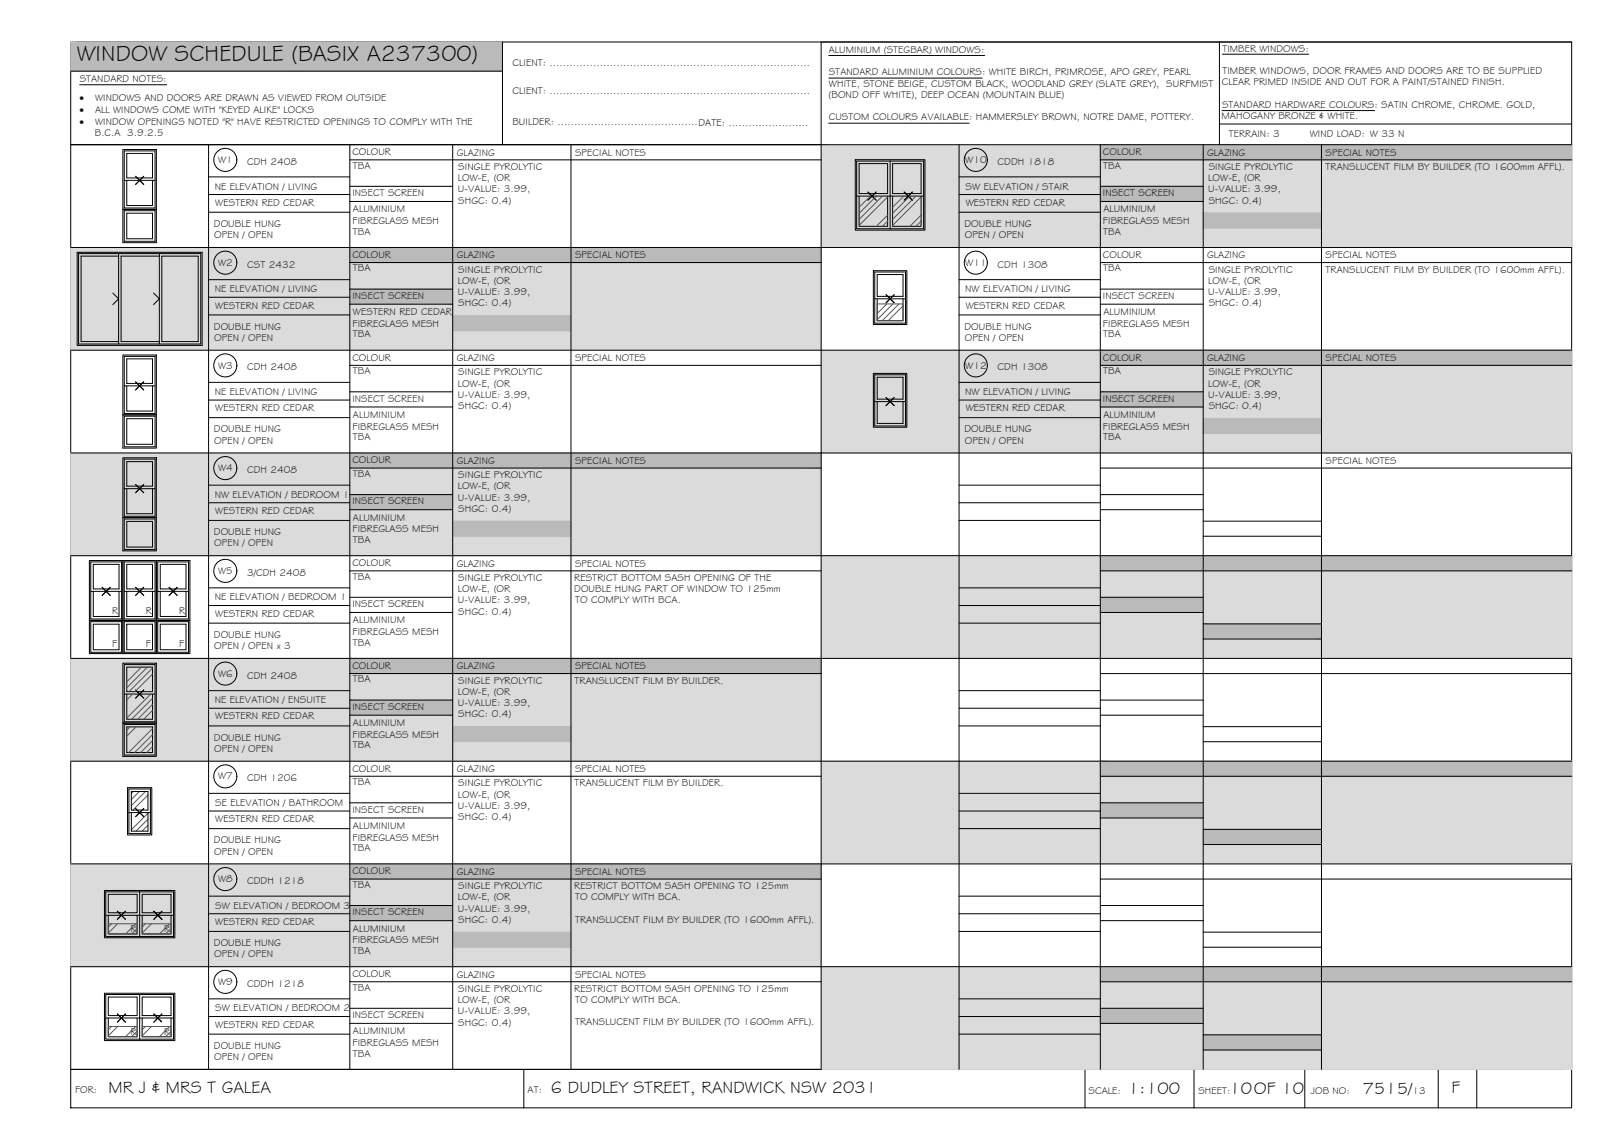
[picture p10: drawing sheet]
<svg xmlns="http://www.w3.org/2000/svg" width="420mm" height="297mm" viewBox="0 0 420 297" stroke-linecap="round" stroke-linejoin="round" font-family="sans-serif">
<!-- layer: BORDER -->
<g fill="none" stroke="#000" stroke-width=".26">
<path d="M18.4 10.9h390v277h-390zM18.4 18.5h112.2M130.6 10.9v26.7M316.9 10.9v26.7M408.4 10.9h-195v267M18.4 37.6h390M54.2 37.6v240.3M90.9 37.6v240.3M117.6 37.6v240.3M148.4 37.6v240.3M249.2 37.6v240.3M285.9 37.6v240.3"/>
<path d="M312.6 37.6v240.3M316.9 32.2h91.5M343.4 37.6v240.3M54.2 46h36.7M54.2 50.6h36.7M54.2 55.2h36.7M90.9 41.5h122.5M90.9 48.4h26.7M90.9 52.4h26.7M249.2 46h36.7M249.2 50.6h36.7M249.2 55.2h36.7"/>
<path d="M285.9 41.5h122.5M285.9 48.4h26.7M285.9 52.4h26.7M18.4 64.3h390M54.2 72.7h36.7M54.2 77.3h36.7M90.9 68.2h122.5M90.9 75.1h26.7M90.9 79.1h26.7M249.2 72.7h36.7M249.2 77.3h36.7M285.9 68.2h122.5"/>
<path d="M285.9 75.1h26.7M285.9 79.1h26.7M18.4 91h390M54.2 81.8h36.7M54.2 99.4h36.7M90.9 94.9h122.5M249.2 81.8h36.7M249.2 99.4h36.7M285.9 94.9h122.5M18.4 117.7h390M54.2 104h36.7M54.2 108.5h36.7"/>
<path d="M90.9 101.8h26.7M90.9 105.8h26.7M249.2 104h36.7M249.2 108.5h36.7M285.9 101.8h26.7M285.9 105.8h26.7M54.2 126.1h36.7M54.2 130.7h36.7M54.2 135.2h36.7M90.9 121.6h122.5M90.9 128.5h26.7M90.9 132.5h26.7"/>
<path d="M249.2 126.1h36.7M249.2 130.7h36.7M249.2 135.2h36.7M285.9 121.6h122.5M285.9 128.5h26.7M285.9 132.5h26.7M312.6 135.4h30.8M312.6 139.4h30.8M18.4 144.4h390M54.2 152.8h36.7M54.2 157.4h36.7M90.9 148.4h122.5"/>
<path d="M90.9 155.2h26.7M90.9 159.2h26.7M249.2 152.8h36.7M249.2 157.4h36.7M285.9 148.4h122.5M285.9 155.2h26.7M285.9 159.2h26.7M18.4 171.1h390M54.2 161.9h36.7M54.2 179.5h36.7M90.9 175h122.5M249.2 161.9h36.7"/>
<path d="M249.2 179.5h36.7M285.9 175h122.5M312.6 162.1h30.8M312.6 166.1h30.8M18.4 197.8h390M54.2 184.1h36.7M54.2 188.7h36.7M90.9 181.9h26.7M90.9 185.9h26.7M249.2 184.1h36.7M249.2 188.7h36.7M285.9 181.9h26.7"/>
<path d="M285.9 185.9h26.7M312.6 188.8h30.8M312.6 192.8h30.8M54.2 206.2h36.7M54.2 210.8h36.7M54.2 215.3h36.7M90.9 201.7h122.5M90.9 208.6h26.7M90.9 212.6h26.7M249.2 206.2h36.7M249.2 210.8h36.7M249.2 215.3h36.7"/>
<path d="M285.9 201.7h122.5M285.9 208.6h26.7M285.9 212.6h26.7M312.6 215.5h30.8M312.6 219.5h30.8M18.4 224.5h390M54.2 232.9h36.7M54.2 237.5h36.7M90.9 228.4h122.5M90.9 235.3h26.7M90.9 239.3h26.7M249.2 232.9h36.7"/>
<path d="M249.2 237.5h36.7M285.9 228.4h122.5M285.9 235.3h26.7M285.9 239.3h26.7M18.4 251.2h390M54.2 242.1h36.7M54.2 259.6h36.7M90.9 255.1h122.5M249.2 242.1h36.7M249.2 259.6h36.7M285.9 255.1h122.5M312.6 242.2h30.8"/>
<path d="M312.6 246.2h30.8M18.4 277.9h390M54.2 264.2h36.7M54.2 268.7h36.7M90.9 262h26.7M90.9 266h26.7M136.1 277.9v10M249.2 264.2h36.7M249.2 268.7h36.7M281.9 277.9v10M285.9 262h26.7M285.9 266h26.7"/>
<path d="M310.2 277.9v10M312.6 268.9h30.8M312.6 272.9h30.8M339 277.9v10M373.7 277.9v10M383.7 277.9v10"/>
</g>
<!-- layer: WINDOW SCHEDULE HATCH -->
<g fill="#dbdbdb" stroke="#dbdbdb" stroke-width=".26">
<path d="M213.4 37.6l195 26.7v-26.7zM213.4 37.6l195 26.7h-195z"/>
<path d="M18.4 64.3l195 26.7v-26.7zM18.4 64.3l195 26.7h-195z"/>
<path d="M213.4 91l195 26.7v-26.7zM213.4 91l195 26.7h-195z"/>
<path d="M18.4 117.7l195 26.7v-26.7zM18.4 117.7l195 26.7h-195z"/>
<path d="M213.4 144.4l195 26.7v-26.7zM213.4 144.4l195 26.7h-195z"/>
<path d="M18.4 171.1l195 26.7v-26.7zM18.4 171.1l195 26.7h-195z"/>
<path d="M213.4 197.8l195 26.7v-26.7zM213.4 197.8l195 26.7h-195z"/>
<path d="M18.4 224.5l195 26.7v-26.7zM18.4 224.5l195 26.7h-195z"/>
<path d="M213.4 251.2l195 26.7v-26.7zM213.4 251.2l195 26.7h-195z"/>
</g>
<g fill="#bababa" stroke="#bababa" stroke-width=".26">
<path d="M18.4 10.9l112.2 7.6v-7.6zM18.4 10.9l112.2 7.6h-112.2z"/>
<path d="M285.9 37.6l122.5 3.9v-3.9zM285.9 37.6l122.5 3.9h-122.5z"/>
<path d="M285.9 48.4l26.7 4v-4zM285.9 48.4l26.7 4h-26.7z"/>
<path d="M312.6 55.3l30.8 4v-4zM312.6 55.3l30.8 4h-30.8z"/>
<path d="M90.9 64.3l122.5 3.9v-3.9zM90.9 64.3l122.5 3.9h-122.5z"/>
<path d="M90.9 75.1l26.7 4v-4zM90.9 75.1l26.7 4h-26.7z"/>
<path d="M117.6 82l30.8 4v-4zM117.6 82l30.8 4h-30.8z"/>
<path d="M285.9 91l122.5 3.9v-3.9zM285.9 91l122.5 3.9h-122.5z"/>
<path d="M285.9 101.8l26.7 4v-4zM285.9 101.8l26.7 4h-26.7z"/>
<path d="M312.6 108.7l30.8 4v-4zM312.6 108.7l30.8 4h-30.8z"/>
<path d="M90.9 117.7l122.5 3.9v-3.9zM90.9 117.7l122.5 3.9h-122.5z"/>
<path d="M90.9 128.5l26.7 4v-4zM90.9 128.5l26.7 4h-26.7z"/>
<path d="M117.6 135.4l30.8 4v-4zM117.6 135.4l30.8 4h-30.8z"/>
<path d="M285.9 144.4l122.5 4v-4zM285.9 144.4l122.5 4h-122.5z"/>
<path d="M285.9 155.2l26.7 4v-4zM285.9 155.2l26.7 4h-26.7z"/>
<path d="M312.6 162.1l30.8 4v-4zM312.6 162.1l30.8 4h-30.8z"/>
<path d="M90.9 171.1l122.5 3.9v-3.9zM90.9 171.1l122.5 3.9h-122.5z"/>
<path d="M90.9 181.9l26.7 4v-4zM90.9 181.9l26.7 4h-26.7z"/>
<path d="M117.6 188.8l30.8 4v-4zM117.6 188.8l30.8 4h-30.8z"/>
<path d="M285.9 197.8l122.5 3.9v-3.9zM285.9 197.8l122.5 3.9h-122.5z"/>
<path d="M285.9 208.6l26.7 4v-4zM285.9 208.6l26.7 4h-26.7z"/>
<path d="M312.6 215.5l30.8 4v-4zM312.6 215.5l30.8 4h-30.8z"/>
<path d="M90.9 224.5l122.5 3.9v-3.9zM90.9 224.5l122.5 3.9h-122.5z"/>
<path d="M90.9 235.3l26.7 4v-4zM90.9 235.3l26.7 4h-26.7z"/>
<path d="M117.6 242.2l30.8 4v-4zM117.6 242.2l30.8 4h-30.8z"/>
<path d="M285.9 251.2l122.5 3.9v-3.9zM285.9 251.2l122.5 3.9h-122.5z"/>
<path d="M285.9 262l26.7 4v-4zM285.9 262l26.7 4h-26.7z"/>
<path d="M312.6 268.9l30.8 4v-4zM312.6 268.9l30.8 4h-30.8z"/>
</g>
<!-- layer: TEXT -->
<path d="M215.4 14.4h40.4M317.6 14.1h22.4M20.7 22h22.6M215.3 32h36.5M215.4 20.3h39.8M317.5 28.7h39.7" fill="none" stroke="#000" stroke-width=".26"/>
<!-- layer: WINDOWS -->
<g fill="none" stroke="#000" stroke-width=".26">
<path d="M32.3 39.2h8v14.9h-8zM32.9 39.9h6.7v6.3h-6.7zM32.3 54.8h8v7.9h-8zM32.3 46.9h8M32.9 46.9v6.5h6.7v-6.5M32.9 55.4h6.7v6.7h-6.7zM35.2 45.8l2.1 2.1M37.3 45.8l-2.1 2.1M222.6 41.9h17.4v17.6h-17.4zM222.6 51h17.4M223.2 51v7.8h7.4v-7.8M223.2 42.5h7.4v7.8h-7.4z"/>
<path d="M225.5 49.9l2.2 2.1M227.7 49.9l-2.2 2.1M231.3 41.9v17.6M231.9 51v7.8h7.4v-7.8M231.9 42.5h7.4v7.8h-7.4zM234.9 49.9l2.2 2.1-2.2-2.1M237.1 49.9l-2.2 2.1M20.4 65.9h31.8v23.5h-31.8zM29.3 76.2l1.5 1.5-1.5 1.5M30.8 66.6h-9.7v22.2h9.7M30.8 65.9v23.5M39.9 76.2l1.5 1.5-1.5 1.5"/>
<path d="M41.4 66.6h-9.9v22.2h9.9M41.4 65.9v23.5M42 66.6h9.5v22.2h-9.5zM227.3 70.7h8v13.3h-8zM227.3 77.7h8M227.9 71.3h6.7v5.7h-6.7zM227.9 77.7v5.6h6.7v-5.6M230.2 76.6l2.2 2.1M232.4 76.6l-2.2 2.1M32.3 92.6h8v14.9h-8zM32.9 93.3h6.7v6.3h-6.7zM35.2 99.2l2.1 2.1"/>
<path d="M37.3 99.2l-2.1 2.1M227.3 97.4h8v13.3h-8zM227.9 98h6.7v5.7h-6.7zM32.3 108.2h8v7.9h-8zM32.3 119.3h8v14.9h-8zM32.3 100.3h8M32.9 100.3v6.5h6.7v-6.5M32.9 108.8h6.7v6.7h-6.7zM32.9 120h6.7v6.3h-6.7zM227.3 104.4h8M227.9 104.4v5.6h6.7v-5.6M230.2 103.3l2.2 2.1"/>
<path d="M232.4 103.3l-2.2 2.1M32.3 134.9h8v7.9h-8zM32.3 127h8M32.9 127v6.5h6.7v-6.5M32.9 135.5h6.7v6.7h-6.7zM35.2 125.9l2.1 2.2M37.3 125.9l-2.1 2.2M23.6 146h8v14.9h-8zM23.6 153.7h8M24.2 146.7h6.7v6.3h-6.7zM24.2 153.7v6.5h6.7v-6.5M26.5 152.6l2.1 2.1"/>
<path d="M28.6 152.6l-2.1 2.1M32.3 146h8v14.9h-8zM32.3 153.7h8M32.9 146.7h6.7v6.3h-6.7zM32.9 153.7v6.5h6.7v-6.5M35.2 152.6l2.1 2.1M37.3 152.6l-2.1 2.1M41 146h8v14.9h-8zM41 153.7h8M41.6 146.7h6.7v6.3h-6.7zM41.6 153.7v6.5h6.7v-6.5M43.9 152.6l2.1 2.1"/>
<path d="M46 152.6l-2.1 2.1M23.6 161.6h8v7.9h-8zM24.2 162.2h6.7v6.7h-6.7zM32.3 161.6h8v7.9h-8zM32.3 172.7h8v14.9h-8zM32.9 162.2h6.7v6.7h-6.7zM32.9 173.4h6.7v6.3h-6.7zM35.2 179.3l2.1 2.1M37.3 179.3l-2.1 2.1M41 161.6h8v7.9h-8zM41.6 162.2h6.7v6.7h-6.7zM32.3 188.3h8v7.9h-8z"/>
<path d="M32.3 180.4h8M32.9 180.4v6.5h6.7v-6.5M32.9 188.9h6.7v6.7h-6.7zM33.5 205h5.6v11.6h-5.6zM33.5 211.2h5.6M34.1 205.7h4.3v4.8h-4.3zM34.1 211.2v4.8h4.3v-4.8M35.2 210.1l2.1 2.1M37.3 210.1l-2.1 2.1M27.5 231.8h17.6v11.6h-17.6zM27.5 237.9h17.6M28.1 237.9v4.8h7.5v-4.8"/>
<path d="M28.1 232.4h7.5v4.8h-7.5zM30.5 236.8l2.1 2.1M32.6 236.8l-2.1 2.1M36.3 231.8v11.6M36.9 237.9v4.8h7.5v-4.8M36.9 232.4h7.5v4.8h-7.5zM40 236.8l2.1 2.1-2.1-2.1M42.1 236.8l-2.1 2.1M27.5 258.5h17.6v11.6h-17.6zM28.1 259.1h7.5v4.8h-7.5zM36.3 258.5v11.6M36.9 259.1h7.5v4.8h-7.5z"/>
<path d="M27.5 264.6h17.6M28.1 264.6v4.8h7.5v-4.8M30.5 263.5l2.1 2.1M32.6 263.5l-2.1 2.1M36.9 264.6v4.8h7.5v-4.8M40 263.5l2.1 2.1-2.1-2.1M42.1 263.5l-2.1 2.1"/>
<circle cx="58.5" cy="41.6" r="3"/>
<circle cx="253.6" cy="41.6" r="3"/>
<circle cx="58.5" cy="68.3" r="3"/>
<circle cx="253.6" cy="68.3" r="3"/>
<circle cx="58.5" cy="95" r="3"/>
<circle cx="253.6" cy="95" r="3"/>
<circle cx="58.5" cy="121.6" r="3"/>
<circle cx="58.5" cy="148.4" r="3"/>
<circle cx="58.5" cy="175.1" r="3"/>
<circle cx="58.5" cy="201.8" r="3"/>
<circle cx="58.5" cy="228.5" r="3"/>
<circle cx="58.5" cy="255.2" r="3"/>
</g>
<!-- layer: NEWWORK -->
<g fill="none" stroke="#000" stroke-width=".26">
<path d="M31.9 38.9h8.7v15.5h-8.7zM31.9 54.4h8.7v8.7h-8.7zM222.2 41.5h18.1v18.3h-18.1zM20.1 65.6h32.4v24.2h-32.4zM226.9 70.4h8.7v13.9h-8.7zM31.9 92.3h8.7v15.5h-8.7zM226.9 97h8.7v14h-8.7zM31.9 107.8h8.7v8.7h-8.7zM31.9 119h8.7v15.5h-8.7zM31.9 134.5h8.7v8.7h-8.7zM23.2 145.7h8.7v15.5h-8.7zM31.9 145.7h8.7v15.5h-8.7z"/>
<path d="M40.6 145.7h8.7v15.5h-8.7zM23.2 161.2h8.7v8.7h-8.7zM31.9 161.2h8.7v8.7h-8.7zM31.9 172.4h8.7v15.5h-8.7zM40.6 161.2h8.7v8.7h-8.7zM31.9 187.9h8.7v8.7h-8.7zM33.1 204.7h6.3v12.3h-6.3zM27.1 231.4h18.3v12.3h-18.3zM27.1 258.1h18.3v12.3h-18.3z"/>
</g>
<!-- layer: HATCH -->
<g fill="none" stroke="#545454" stroke-width=".26">
<path d="M226.2 51l-3 2.9M227.7 51l-4.5 4.4M229.3 51l-6.1 6M230.6 55.9l-2.9 2.9M230.6 57.5l-1.3 1.3M230.6 51.2l-7.4 7.4M234.9 51l-3 2.9M236.4 51l-4.5 4.4M238 51l-6.1 6M239.3 55.9l-2.9 2.9M239.3 57.5l-1.3 1.3M239.3 51.2l-7.4 7.4"/>
<path d="M227.9 79h6.7v4.3h-6.7zM230.4 79l-2.5 2.5M232 79l-4.1 4.1M233.6 79l-4.4 4.3M234.6 79.5l-3.8 3.8M36.8 173.4l-3.9 3.8M38.3 173.4l-5.4 5.3M39.6 173.6l-6.1 6.1M39.6 175.2l-4.5 4.5M33.8 188.9l-.9 .9M34.4 180.4l-1.5 1.5M35.3 188.9l-2.4 2.4"/>
<path d="M39.2 180.4l-6.3 6.2M39.6 189.3l-6.2 6.3M39.6 181.5l-5.4 5.4M39.6 190.9l-4.6 4.7M39.6 183l-3.8 3.9M39.6 192.5l-3.1 3.1M39.6 184.6l-2.3 2.3M39.6 194l-1.5 1.6M34.6 205.7l-.5 .5M36.2 205.7l-2.1 2.1M37.8 205.7l-3.7 3.7M38.4 211.3l-4.3 4.3"/>
<path d="M38.4 212.9l-3 3.1M38.4 214.5l-1.5 1.5M38.4 206.6l-3.9 3.9M28.1 240.1h7.5v2.6h-7.5zM29 240.1l-.9 .8M30.6 240.1l-2.5 2.4M35.3 240.1l-2.7 2.6M35.6 241.3l-1.4 1.4M36.9 240.1h7.5v2.6h-7.5zM37.8 240.1l-.9 .8M39.4 240.1l-2.5 2.4M44.1 240.1l-2.7 2.6"/>
<path d="M44.4 241.3l-1.4 1.4M28.1 266.8h7.5v2.6h-7.5zM29 266.8l-.9 .8M30.6 266.8l-2.5 2.4M35.3 266.8l-2.7 2.6M35.6 268l-1.4 1.4M36.9 266.8h7.5v2.6h-7.5zM37.8 266.8l-.9 .8M39.4 266.8l-2.5 2.4M44.1 266.8l-2.7 2.6M44.4 268l-1.4 1.4"/>
</g>
<text font-size="5.9" x="20" y="15.9">WINDOW SCHEDULE (BASIX A237300)</text>
<g font-size="4.5">
<text x="28.2" y="284">MR J &amp; MRS T GALEA</text>
<text x="143.2" y="284">6 DUDLEY STREET, RANDWICK NSW 2031</text>
<text x="293.1" y="284.3">1:100</text>
<text x="319.5" y="284.2">10OF 10</text>
<text x="354.1" y="284.2">7515/</text>
<text x="377.2" y="284.1">F</text>
</g>
<g font-size="2.6">
<text x="133.1" y="17.2">CLIENT: ..............................................................................</text>
<text x="215.4" y="13.7">ALUMINIUM (STEGBAR) WINDOWS:</text>
<text x="317.6" y="13.4">TIMBER WINDOWS:</text>
<text x="20.7" y="21.3">STANDARD NOTES:</text>
<text x="215.4" y="19.6">STANDARD ALUMINIUM COLOURS: WHITE BIRCH, PRIMROSE, APO GREY, PEARL</text>
<text x="215.4" y="22.5">WHITE, STONE BEIGE, CUSTOM BLACK, WOODLAND GREY (SLATE GREY), SURFMIST</text>
<text x="317.5" y="22.2">CLEAR PRIMED INSIDE AND OUT FOR A PAINT/STAINED FINISH.</text>
<text x="317.6" y="19.2">TIMBER WINDOWS, DOOR FRAMES AND DOORS ARE TO BE SUPPLIED</text>
<text x="20.7" y="26.3">·</text>
<text x="20.7" y="29.4">·</text>
<text x="24.7" y="29.4">ALL WINDOWS COME WITH &quot;KEYED ALIKE&quot; LOCKS</text>
<text x="24.7" y="26.3">WINDOWS AND DOORS ARE DRAWN AS VIEWED FROM OUTSIDE</text>
<text x="133.1" y="24.3">CLIENT: ..............................................................................</text>
<text x="215.3" y="25.5">(BOND OFF WHITE), DEEP OCEAN (MOUNTAIN BLUE)</text>
<text x="317.5" y="28">STANDARD HARDWARE COLOURS: SATIN CHROME, CHROME. GOLD,</text>
<text x="20.7" y="32.4">·</text>
<text x="24.6" y="35.4">B.C.A 3.9.2.5</text>
<text x="24.7" y="32.4">WINDOW OPENINGS NOTED &quot;R&quot; HAVE RESTRICTED OPENINGS TO COMPLY WITH THE</text>
<text x="133.1" y="32.6">BUILDER: ..........................................DATE: ........................</text>
<text x="215.3" y="31.3">CUSTOM COLOURS AVAILABLE: HAMMERSLEY BROWN, NOTRE DAME, POTTERY.</text>
<text x="317.4" y="31">MAHOGANY BRONZE &amp; WHITE.</text>
<text x="319.3" y="35.6">TERRAIN: 3</text>
<text x="340.3" y="35.6">WIND LOAD: W 33 N</text>
<text x="91.6" y="40.4">COLOUR</text>
<text x="118.7" y="40.4">GLAZING</text>
<text x="149.4" y="40.4">SPECIAL NOTES</text>
<text x="286.6" y="40.4">COLOUR</text>
<text x="313.7" y="40.4">GLAZING</text>
<text x="344.5" y="40.4">SPECIAL NOTES</text>
<text x="56.7" y="42.4">W1</text>
<text x="64.2" y="42.8">CDH 2408</text>
<text x="91.7" y="43.8">TBA</text>
<text x="118.9" y="47.1">LOW-E, (OR</text>
<text x="119.1" y="44.1">SINGLE PYROLYTIC</text>
<text x="250.8" y="42.4">W10</text>
<text x="259.2" y="42.8">CDDH 1818</text>
<text x="286.7" y="43.8">TBA</text>
<text x="313.9" y="47.1">LOW-E, (OR</text>
<text x="314.1" y="44.1">SINGLE PYROLYTIC</text>
<text x="344.4" y="44.1">TRANSLUCENT FILM BY BUILDER (TO 1600mm AFFL).</text>
<text x="55.8" y="49.2">NE ELEVATION / LIVING</text>
<text x="55.9" y="53.5">WESTERN RED CEDAR</text>
<text x="91.6" y="51">INSECT SCREEN</text>
<text x="118.9" y="50">U-VALUE: 3.99,</text>
<text x="119.1" y="52.9">SHGC: 0.4)</text>
<text x="250.9" y="49.2">SW ELEVATION / STAIR</text>
<text x="250.9" y="53.5">WESTERN RED CEDAR</text>
<text x="286.6" y="51">INSECT SCREEN</text>
<text x="314" y="50">U-VALUE: 3.99,</text>
<text x="314.1" y="52.9">SHGC: 0.4)</text>
<text x="55.6" y="59">DOUBLE HUNG</text>
<text x="91.6" y="58.2">FIBREGLASS MESH</text>
<text x="91.7" y="55.2">ALUMINIUM</text>
<text x="250.6" y="59">DOUBLE HUNG</text>
<text x="286.6" y="58.2">FIBREGLASS MESH</text>
<text x="286.7" y="55.2">ALUMINIUM</text>
<text x="55.7" y="61.9">OPEN / OPEN</text>
<text x="91.7" y="61">TBA</text>
<text x="250.7" y="61.9">OPEN / OPEN</text>
<text x="286.7" y="61">TBA</text>
<text x="56.7" y="69.1">W2</text>
<text x="64.2" y="69.5">CST 2432</text>
<text x="91.6" y="67">COLOUR</text>
<text x="91.7" y="70.5">TBA</text>
<text x="118.7" y="67.1">GLAZING</text>
<text x="119.1" y="70.8">SINGLE PYROLYTIC</text>
<text x="149.4" y="67.1">SPECIAL NOTES</text>
<text x="250.8" y="69.1">W11</text>
<text x="259.2" y="69.5">CDH 1308</text>
<text x="286.6" y="67">COLOUR</text>
<text x="286.7" y="70.5">TBA</text>
<text x="313.7" y="67.1">GLAZING</text>
<text x="314.1" y="70.8">SINGLE PYROLYTIC</text>
<text x="344.4" y="70.8">TRANSLUCENT FILM BY BUILDER (TO 1600mm AFFL).</text>
<text x="344.5" y="67.1">SPECIAL NOTES</text>
<text x="55.8" y="76">NE ELEVATION / LIVING</text>
<text x="91.6" y="77.7">INSECT SCREEN</text>
<text x="118.9" y="73.8">LOW-E, (OR</text>
<text x="118.9" y="76.7">U-VALUE: 3.99,</text>
<text x="250.8" y="76">NW ELEVATION / LIVING</text>
<text x="286.6" y="77.7">INSECT SCREEN</text>
<text x="313.9" y="73.8">LOW-E, (OR</text>
<text x="314" y="76.7">U-VALUE: 3.99,</text>
<text x="55.9" y="80.2">WESTERN RED CEDAR</text>
<text x="91.7" y="81.8">WESTERN RED CEDAR</text>
<text x="119.1" y="79.6">SHGC: 0.4)</text>
<text x="250.9" y="80.2">WESTERN RED CEDAR</text>
<text x="286.7" y="81.9">ALUMINIUM</text>
<text x="314.1" y="79.6">SHGC: 0.4)</text>
<text x="55.6" y="85.7">DOUBLE HUNG</text>
<text x="55.7" y="88.6">OPEN / OPEN</text>
<text x="91.6" y="85">FIBREGLASS MESH</text>
<text x="91.7" y="87.6">TBA</text>
<text x="250.6" y="85.7">DOUBLE HUNG</text>
<text x="250.7" y="88.6">OPEN / OPEN</text>
<text x="286.6" y="85">FIBREGLASS MESH</text>
<text x="286.7" y="87.6">TBA</text>
<text x="56.7" y="95.8">W3</text>
<text x="91.6" y="93.7">COLOUR</text>
<text x="118.7" y="93.8">GLAZING</text>
<text x="149.4" y="93.8">SPECIAL NOTES</text>
<text x="250.8" y="95.8">W12</text>
<text x="286.6" y="93.7">COLOUR</text>
<text x="313.7" y="93.8">GLAZING</text>
<text x="344.5" y="93.8">SPECIAL NOTES</text>
<text x="64.2" y="96.2">CDH 2408</text>
<text x="91.7" y="97.2">TBA</text>
<text x="118.9" y="100.5">LOW-E, (OR</text>
<text x="119.1" y="97.6">SINGLE PYROLYTIC</text>
<text x="259.2" y="96.2">CDH 1308</text>
<text x="286.7" y="97.2">TBA</text>
<text x="313.9" y="100.5">LOW-E, (OR</text>
<text x="314.1" y="97.6">SINGLE PYROLYTIC</text>
<text x="55.8" y="102.7">NE ELEVATION / LIVING</text>
<text x="55.9" y="106.9">WESTERN RED CEDAR</text>
<text x="91.6" y="104.4">INSECT SCREEN</text>
<text x="118.9" y="103.4">U-VALUE: 3.99,</text>
<text x="119.1" y="106.3">SHGC: 0.4)</text>
<text x="250.8" y="102.7">NW ELEVATION / LIVING</text>
<text x="250.9" y="106.9">WESTERN RED CEDAR</text>
<text x="286.6" y="104.4">INSECT SCREEN</text>
<text x="314" y="103.4">U-VALUE: 3.99,</text>
<text x="314.1" y="106.3">SHGC: 0.4)</text>
<text x="55.6" y="112.3">DOUBLE HUNG</text>
<text x="91.6" y="111.6">FIBREGLASS MESH</text>
<text x="91.7" y="108.6">ALUMINIUM</text>
<text x="250.6" y="112.3">DOUBLE HUNG</text>
<text x="286.6" y="111.6">FIBREGLASS MESH</text>
<text x="286.7" y="108.6">ALUMINIUM</text>
<text x="55.7" y="115.3">OPEN / OPEN</text>
<text x="91.7" y="114.4">TBA</text>
<text x="250.7" y="115.3">OPEN / OPEN</text>
<text x="286.7" y="114.4">TBA</text>
<text x="56.7" y="122.5">W4</text>
<text x="64.2" y="122.9">CDH 2408</text>
<text x="91.6" y="120.5">COLOUR</text>
<text x="91.7" y="123.9">TBA</text>
<text x="118.7" y="120.5">GLAZING</text>
<text x="119.1" y="124.2">SINGLE PYROLYTIC</text>
<text x="149.4" y="120.5">SPECIAL NOTES</text>
<text x="344.5" y="120.5">SPECIAL NOTES</text>
<text x="55.8" y="129.3">NW ELEVATION / BEDROOM 1</text>
<text x="91.6" y="131.1">INSECT SCREEN</text>
<text x="118.9" y="127.2">LOW-E, (OR</text>
<text x="118.9" y="130.1">U-VALUE: 3.99,</text>
<text x="55.9" y="133.6">WESTERN RED CEDAR</text>
<text x="91.7" y="135.3">ALUMINIUM</text>
<text x="119.1" y="133">SHGC: 0.4)</text>
<text x="55.6" y="139.1">DOUBLE HUNG</text>
<text x="55.7" y="142">OPEN / OPEN</text>
<text x="91.6" y="138.4">FIBREGLASS MESH</text>
<text x="91.7" y="141">TBA</text>
<text x="56.7" y="149.2">W5</text>
<text x="64.2" y="149.6">3/CDH 2408</text>
<text x="91.6" y="147.1">COLOUR</text>
<text x="118.7" y="147.2">GLAZING</text>
<text x="149.4" y="147.2">SPECIAL NOTES</text>
<text x="91.7" y="150.6">TBA</text>
<text x="118.9" y="153.9">LOW-E, (OR</text>
<text x="119.1" y="150.9">SINGLE PYROLYTIC</text>
<text x="149.2" y="151">RESTRICT BOTTOM SASH OPENING OF THE</text>
<text x="149.2" y="153.9">DOUBLE HUNG PART OF WINDOW TO 125mm</text>
<text x="29.2" y="159.7">R</text>
<text x="37.9" y="159.7">R</text>
<text x="46.6" y="159.7">R</text>
<text x="55.8" y="156.1">NE ELEVATION / BEDROOM 1</text>
<text x="55.9" y="160.3">WESTERN RED CEDAR</text>
<text x="91.6" y="157.8">INSECT SCREEN</text>
<text x="91.7" y="162">ALUMINIUM</text>
<text x="118.9" y="156.8">U-VALUE: 3.99,</text>
<text x="119.1" y="159.7">SHGC: 0.4)</text>
<text x="149.4" y="156.8">TO COMPLY WITH BCA.</text>
<text x="55.6" y="165.7">DOUBLE HUNG</text>
<text x="91.6" y="165.1">FIBREGLASS MESH</text>
<text x="91.7" y="167.8">TBA</text>
<text x="29.2" y="168.2">F</text>
<text x="37.9" y="168.2">F</text>
<text x="46.6" y="168.2">F</text>
<text x="55.7" y="168.7">OPEN / OPEN x 3</text>
<text x="91.6" y="173.9">COLOUR</text>
<text x="118.7" y="173.9">GLAZING</text>
<text x="149.4" y="173.9">SPECIAL NOTES</text>
<text x="56.7" y="175.9">W6</text>
<text x="64.2" y="176.3">CDH 2408</text>
<text x="91.7" y="177.3">TBA</text>
<text x="119.1" y="177.6">SINGLE PYROLYTIC</text>
<text x="149.3" y="177.7">TRANSLUCENT FILM BY BUILDER.</text>
<text x="55.8" y="182.7">NE ELEVATION / ENSUITE</text>
<text x="91.6" y="184.5">INSECT SCREEN</text>
<text x="118.9" y="180.6">LOW-E, (OR</text>
<text x="118.9" y="183.5">U-VALUE: 3.99,</text>
<text x="55.9" y="187">WESTERN RED CEDAR</text>
<text x="91.6" y="191.8">FIBREGLASS MESH</text>
<text x="91.7" y="188.7">ALUMINIUM</text>
<text x="119.1" y="186.4">SHGC: 0.4)</text>
<text x="55.6" y="192.5">DOUBLE HUNG</text>
<text x="55.7" y="195.4">OPEN / OPEN</text>
<text x="91.7" y="194.5">TBA</text>
<text x="56.7" y="202.6">W7</text>
<text x="64.2" y="203">CDH 1206</text>
<text x="91.6" y="200.5">COLOUR</text>
<text x="118.7" y="200.6">GLAZING</text>
<text x="149.4" y="200.6">SPECIAL NOTES</text>
<text x="55.9" y="209.5">SE ELEVATION / BATHROOM</text>
<text x="91.7" y="204">TBA</text>
<text x="118.9" y="207.3">LOW-E, (OR</text>
<text x="119.1" y="204.3">SINGLE PYROLYTIC</text>
<text x="149.3" y="204.4">TRANSLUCENT FILM BY BUILDER.</text>
<text x="55.9" y="213.7">WESTERN RED CEDAR</text>
<text x="91.6" y="211.2">INSECT SCREEN</text>
<text x="91.7" y="215.4">ALUMINIUM</text>
<text x="118.9" y="210.2">U-VALUE: 3.99,</text>
<text x="119.1" y="213.1">SHGC: 0.4)</text>
<text x="55.6" y="219.2">DOUBLE HUNG</text>
<text x="91.6" y="218.5">FIBREGLASS MESH</text>
<text x="91.7" y="221.2">TBA</text>
<text x="55.7" y="222.1">OPEN / OPEN</text>
<text x="91.6" y="227.3">COLOUR</text>
<text x="118.7" y="227.3">GLAZING</text>
<text x="149.4" y="227.3">SPECIAL NOTES</text>
<text x="56.7" y="229.3">W8</text>
<text x="64.2" y="229.7">CDDH 1218</text>
<text x="91.7" y="230.7">TBA</text>
<text x="118.9" y="234">LOW-E, (OR</text>
<text x="119.1" y="231">SINGLE PYROLYTIC</text>
<text x="149.2" y="231">RESTRICT BOTTOM SASH OPENING TO 125mm</text>
<text x="149.4" y="234">TO COMPLY WITH BCA.</text>
<text x="55.9" y="236.1">SW ELEVATION / BEDROOM 3</text>
<text x="91.6" y="237.9">INSECT SCREEN</text>
<text x="118.9" y="236.9">U-VALUE: 3.99,</text>
<text x="119.1" y="239.8">SHGC: 0.4)</text>
<text x="149.4" y="239.8">TRANSLUCENT FILM BY BUILDER (TO 1600mm AFFL).</text>
<text x="33.9" y="242.2">R</text>
<text x="42.7" y="242.2">R</text>
<text x="55.6" y="245.9">DOUBLE HUNG</text>
<text x="55.9" y="240.4">WESTERN RED CEDAR</text>
<text x="91.6" y="245.2">FIBREGLASS MESH</text>
<text x="91.7" y="242.1">ALUMINIUM</text>
<text x="55.7" y="248.8">OPEN / OPEN</text>
<text x="91.7" y="247.9">TBA</text>
<text x="56.7" y="256">W9</text>
<text x="64.2" y="256.4">CDDH 1218</text>
<text x="91.6" y="254">COLOUR</text>
<text x="91.7" y="257.4">TBA</text>
<text x="118.7" y="254">GLAZING</text>
<text x="119.1" y="257.7">SINGLE PYROLYTIC</text>
<text x="149.2" y="257.7">RESTRICT BOTTOM SASH OPENING TO 125mm</text>
<text x="149.4" y="254">SPECIAL NOTES</text>
<text x="55.9" y="262.9">SW ELEVATION / BEDROOM 2</text>
<text x="118.9" y="260.7">LOW-E, (OR</text>
<text x="118.9" y="263.6">U-VALUE: 3.99,</text>
<text x="149.4" y="260.7">TO COMPLY WITH BCA.</text>
<text x="33.9" y="268.9">R</text>
<text x="42.7" y="268.9">R</text>
<text x="55.9" y="267.1">WESTERN RED CEDAR</text>
<text x="91.6" y="264.6">INSECT SCREEN</text>
<text x="91.7" y="268.8">ALUMINIUM</text>
<text x="119.1" y="266.5">SHGC: 0.4)</text>
<text x="149.4" y="266.5">TRANSLUCENT FILM BY BUILDER (TO 1600mm AFFL).</text>
<text x="55.6" y="272.6">DOUBLE HUNG</text>
<text x="55.7" y="275.5">OPEN / OPEN</text>
<text x="91.6" y="271.9">FIBREGLASS MESH</text>
<text x="91.7" y="274.6">TBA</text>
<text x="19.5" y="284.1">FOR:</text>
<text x="137.1" y="284">AT:</text>
<text x="282.8" y="284.3">SCALE:</text>
<text x="311.4" y="284.3">SHEET:</text>
<text x="340.6" y="284.3">JOB NO:</text>
<text x="367.1" y="284.2">13</text>
</g>
</svg>
